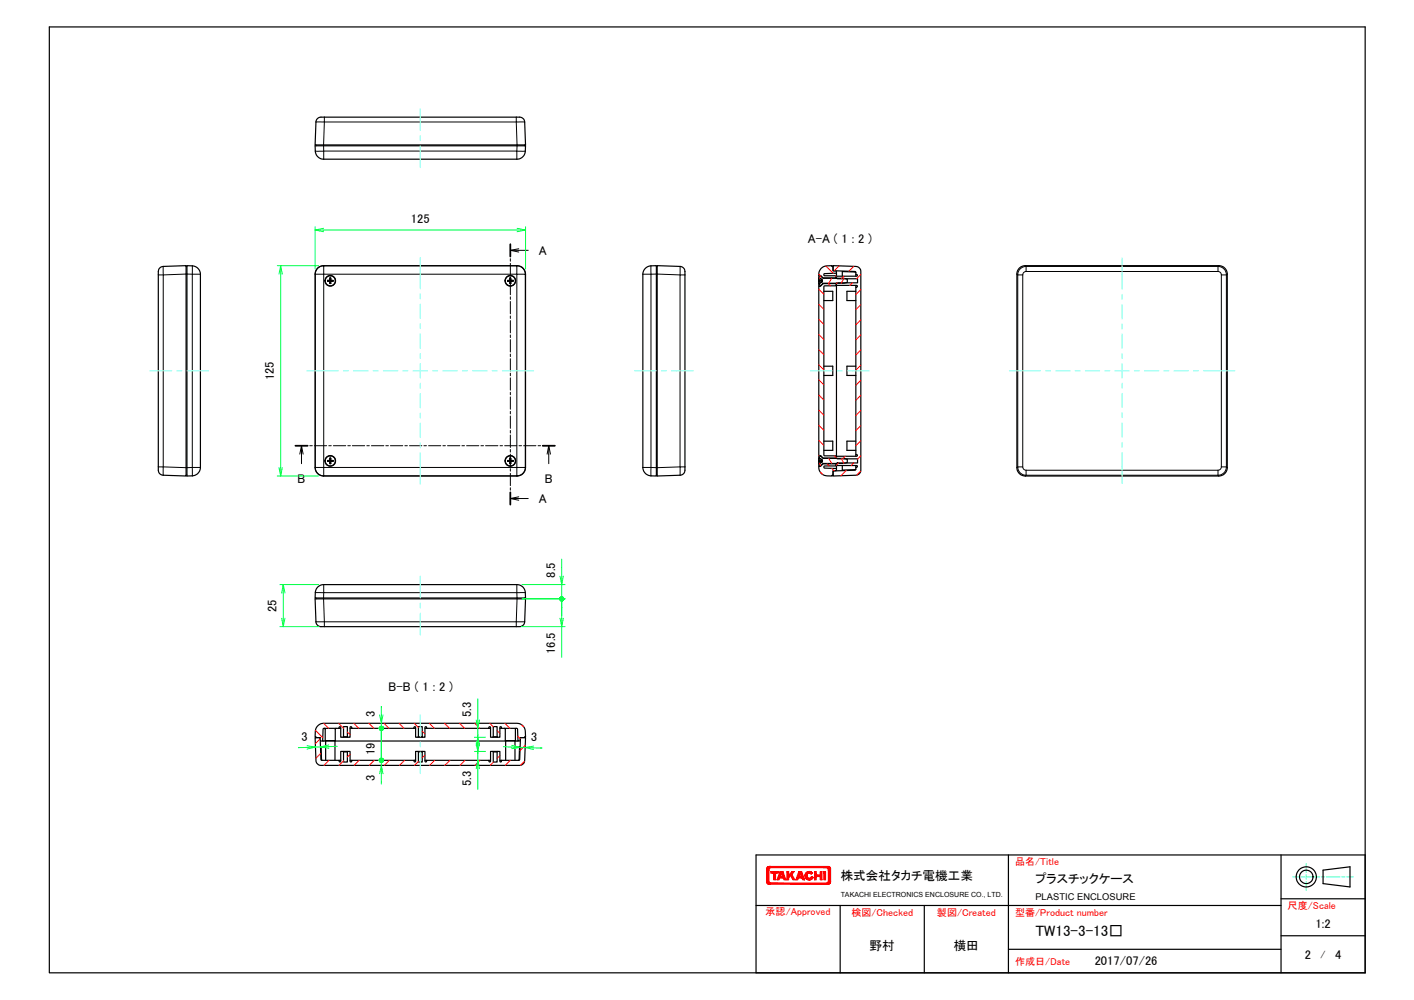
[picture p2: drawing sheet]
<svg xmlns="http://www.w3.org/2000/svg" width="420mm" height="297mm" viewBox="0 0 420 297" stroke-linecap="round" stroke-linejoin="round" font-family="sans-serif">
<g fill="none" stroke="#000" stroke-width=".3">
<path d="M96.4 34.8v1.4h-2.5M153.4 34.8v1.4h2.5M93.7 44.9h2.5M96.2 44.9v2.4M96.2 44.9h57.4v2.4M96.2 44.9l.2-8.7h57l.2 8.7h2.5M48.5 79.1v2.6h-1.5M57.1 79v2.4l-8.6 .3v57l11.1 .2M96.1 78.9l.1 .1M96.2 79h57.4v2.4h-57.4zM96.2 79a2.44 2.44 0 0 0-2.5 2.4h-.1M151.6 74.4h5.4"/>
<path d="M151.6 72.5v3.7M151.6 76.8v.8M151.6 78.2v3.7M153.6 78.9v.1a2.48 2.48 0 0 1 2.5 2.4M154.1 73.9l-2.5 .5 2.5 .5M193.4 79v2.4M202.1 79.1v2.6l-8.7-.3M362.2 78.9l-.3 .2h-57l-.2-.2M59.6 81.4h-2.5v60M97.3 83.3v.2M97.4 83.3v.2M97.9 83.2v.1"/>
<path d="M97.9 83.5v.1M98 83.7h.1M98 83.2h.1M98 82.7h.3M98 84.2h.3M98 82.6h.3M98.2 83.7h.1M98.2 83.2h.1M98.4 83.5v.1M98.4 83.2v.2M98.9 83.3v.2zM150.8 83.3v.2"/>
<path d="M150.9 83.3v.2M151.4 83.2v.2M151.4 83.5v.1M151.5 83.7h.1M151.5 83.2h.1M151.5 82.7h.2M151.5 84.2h.3M151.6 82.5v.7M151.6 83.9v3.6M151.6 88.2v.7M151.6 89.6v3.6M151.6 93.9v.7"/>
<path d="M151.6 95.2v3.7M151.6 99.5v.8M151.7 83.7h.1M151.7 83.2h.1M151.7 82.6h-.2M151.9 83.2v.1M151.9 83.5h.1M152.4 83.3v.2M152.5 83.3v.2M153.6 81.4h2.5v57.5h-2.5zM156.2 81.4h-.1M191 81.4h2.4"/>
<path d="M193.4 81.4v57.5h-2.4M203.5 81.7h-1.4v57l-8.7 .2v2.5M302.2 81.4l.2 .3M302.4 81.7h1.5M302.4 81.7v57l-.2 .2M303.9 81.7v57M304.9 80.6v-1.3a2.25 2.25 0 0 0-2.5 2.4M304.9 80.6l-.8 .4-.2 .7M304.9 80.6h57M361.9 80.6v-1.3a2.25 2.25 0 0 1 2.5 2.4M361.9 80.6l.8 .4 .2 .7M362.9 81.7v57"/>
<path d="M362.9 81.7h1.5M364.4 81.7v57l.3 .2M364.7 81.4l-.3 .3M151.6 100.9v3.7M151.6 105.2v.7M151.6 106.6v3.6M151.6 110.8v.8M151.6 112.2v3.7M151.6 116.5v.8M151.6 117.9v3.7M47 138.7h1.5v2.5M87.8 132.4h3.6"/>
<path d="M89.1 134.9l.5-2.5 .5 2.5M89.6 132.4v5.3M92 132.4h.8M93.4 132.4h3.7M93.6 138.9h2.6v-57.5h-2.5v57.5a2.48 2.48 0 0 0 2.5 2.5h-.1M97.3 136.8v.2M97.4 136.8v.2M97.7 132.4h.7M97.9 136.8h.1M97.9 137v.1M98 137.2h.1M98 136.7h.1"/>
<path d="M98 136.1h.3M98 137.7h.3M98.2 137.2h.1M98.2 136.7h.1M98.4 137v.1M98.4 136.8h.1M98.9 136.8v.2zM99.1 132.4h3.6M103.3 132.4h.8M104.7 132.4h3.7M109 132.4h.7M110.4 132.4h3.6"/>
<path d="M114.6 132.4h.8M116 132.4h3.7M120.3 132.4h.7M121.7 132.4h3.6M126 132.4h.7M127.3 132.4h3.7M131.6 132.4h.7M133 132.4h3.6M137.3 132.4h.7M138.7 132.4h3.6M142.9 132.4h.8M144.3 132.4h3.6"/>
<path d="M148.6 132.4h.7M150 132.4h3.6M150.8 136.8v.2M150.9 136.8v.2M151.4 136.8h.1M151.4 137v.1M151.5 137.2h.1M151.5 136.7h.1M151.5 136.1h.3M151.5 137.7h.3M151.6 122.2v.7M151.6 123.6v3.6"/>
<path d="M151.6 127.9v.7M151.6 129.2v3.7M151.6 133.5v.8M151.6 134.9v3.7M151.6 139.2v.8M151.7 137.2h.1M151.7 136.7h.1M151.9 136.8h.1M151.9 136.9v.2M152.4 136.8v.2M152.5 136.8v.2M154.2 132.4h.8"/>
<path d="M155.6 132.4h3.6M156.2 138.9h-.1a2.55 2.55 0 0 1-2.5 2.5h-57.4v-2.5h57.4v2.5M159.9 132.4h.7M161.3 132.4h3.6M162.6 134.9l.5-2.5 .5 2.5M163.1 132.4v5.3M203.5 138.7h-1.4v2.5M304.9 139.7h57M304.9 139.7l-.8-.4-.2-.6h-1.4a2.21 2.21 0 0 0 2.4 2.5M304.9 139.7v1.5M361.9 139.7v1.5M362.9 138.7l-.3 .7-.7 .3"/>
<path d="M362.9 138.7h1.4a2.21 2.21 0 0 1-2.4 2.5M151.6 148.1h5.4M151.6 140.6v3.7M151.6 144.9v.7M151.6 146.2v3.7M154.1 147.6l-2.5 .5 2.5 .5M304.9 141.2h57M304.9 141.2l-.2 .2M361.9 141.2l.3 .2M93.7 176h2.5l.2 8.7M96.2 173.7v2.3h59.9M153.6 173.7l-.2 11"/>
<path d="M93.9 184.7h2.5M96.4 184.7h57M96.4 184.7v1.4M153.4 184.7h2.5M153.4 184.7v1.4"/>
</g>
<g fill="none" stroke="#000" stroke-width=".36">
<path d="M14.7 8h390.9v281h-390.9zM94.3 35.2l1.1-.4h58.9a1.53 1.53 0 0 1 1.6 1.4l.3 6.9h-62.6l.3-7.1zM93.6 43.3h62.6l-.1 1.6a2.49 2.49 0 0 1-2.5 2.4h-57.4a2.49 2.49 0 0 1-2.5-2.4zM93.9 43.1v.2M155.9 43.1v.2M47.5 79.6l1-.5 6.8-.2v62.5l-6.8-.2a1.94 1.94 0 0 1-1.5-2.5v-58.1zM55.3 79.2h.3M55.6 78.9l1.5 .1a2.53 2.53 0 0 1 2.5 2.4v57.5a2.53 2.53 0 0 1-2.5 2.5h-1.5zM94.2 79.8l.6-.5 1.3-.4h57.5a2.51 2.51 0 0 1 2.6 2.5v57.5a2.51 2.51 0 0 1-2.6 2.5h-57.5a2.51 2.51 0 0 1-2.5-2.5v-57.5l.1-.7zM191.7 79.7l1.3-.7 2-.1v62.5h-1.6a2.53 2.53 0 0 1-2.4-2.5v-57.5l.3-1zM195 79.2h.3M195.3 78.9l6.8 .2a1.98 1.98 0 0 1 1.4 2.6v57.9a1.48 1.48 0 0 1-1.4 1.6l-6.8 .2z"/>
<path d="M244 79.7l1.3-.7 2-.1v.3h.2v1.3l1 .1v.6l-3.5 .1-.2 .5 3.7 .1v.6h-4l-.7-.7h-.5l.1-1.1zM247.5 78.9l6.8 .2a1.52 1.52 0 0 1 1.5 1.5v59.1a1.48 1.48 0 0 1-1.5 1.5l-6.8 .2v-1.5l6.6-.2 .2-.3v-.6l.5-.2-.2-.3h-6.1l.3-.8h6v-1.2h-6l-.3-.2v-.6h6.1l.2-.2-.2-.3h-.3v-49.7h.3l.2-.3-.2-.2h-6.1v-.6l.3-.2h6v-1.2h-6l-.3-.8h6.1l.2-.3-.5-.2v-.6l-.2-.3-6.6-.2zM302.8 79.8l.8-.7 1.1-.2h57.5a2.51 2.51 0 0 1 2.5 2.5v57.5a2.51 2.51 0 0 1-2.5 2.5h-57.5a2.48 2.48 0 0 1-2.5-2.5v-57.5v-.7zM97.7 83.5h.3l.1 .3M98.1 83l-.1 .3h-.3M98.2 83v.2l.3 .2M98.5 83.5l-.3 .1v.2M98.9 83.3h.1M98.9 83.3l-.4 .1 .4 .1M98.9 83.5h.1M99 83.3l-.6-.1-.1-.6-.2 .4-.1-.4-.1 .6-.6 .1h.4l-.4 .2 .7 .1v.6l.1-.4 .2 .4v-.6l.7-.1M151.2 83.5l.4 .1v.2"/>
<path d="M151.5 82.6l.2 .4v-.4l.2 .6 .6 .1h-.5l.5 .2-.7 .1v.6l-.1-.4-.2 .4v-.6l-.7-.1h.4l-.4-.2 .7-.1zM151.6 83v.2l-.4 .2M151.7 83l.1 .3h.2M152.1 83.5h-.3l-.1 .3M243.3 85h.5l.7-.8h4v.7h-3.4l-.3 .3v49.9l.3 .3h3.4v.7h-4l-.7-.8h-.5zM243.3 81.8v3.2M243.4 82.6v.7M243.4 83.3v.2M243.4 83.5v.7M243.4 82.6l.8 .4v.4M243.4 83.5h.1M243.4 83.3h.1"/>
<path d="M243.4 82.6l.4-.7 .8 .8h6.1l1.1 .2v1l-1.1 .2h-6l-.9 .8-.4-.7M243.4 82.6l.8 .4 .2 .4-.2 .4-.8 .4M243.4 83.3l.8 .1-.8 .1M243.8 81.8v.1M243.8 84.9v.1M244.2 83.5v.3l-.8 .4M244.8 86.5h2.6v2.8h-2.6M248.5 82.5v.2M248.5 84.1v.1M248.5 82.6v.1M248.5 81.2v.8M248.5 84.8v50.7"/>
<path d="M254.3 84.8v.5M254.3 81.5v.5M254.3 86.5h-2.6v2.8h2.6M254.3 81l-.2-.2-3.8-.1v1.3M244.8 108.8h2.6v2.7h-2.6M254.3 108.8h-2.6v2.7h2.6M97.7 137h.3l.1 .3M98.1 136.5l-.1 .3h-.3M98.2 136.5v.2l.3 .1M98.5 137l-.3 .1v.2M98.9 136.8h.1M98.9 136.8h-.4l.4 .2"/>
<path d="M98.9 137h.1M99 136.8h-.6l-.1-.7-.2 .4-.1-.4v.6l-.7 .1h.4l-.4 .2 .6 .1 .1 .6 .1-.4 .2 .4v-.6l.7-.1M151.2 137l.4 .1v.2M151.5 136.1l.2 .4 .1-.4a.53 .53 0 0 0 0 .6 .53 .53 0 0 0 .7 .1l-.4 .1 .4 .1-.7 .1v.6l-.2-.4-.1 .4v-.6l-.7-.1h.4l-.4-.2 .7-.1zM151.6 136.5l-.1 .3h-.3M151.7 136.5l.1 .3h.3M152.1 136.9l-.3 .1-.1 .3M243.3 138.5h.5l.7-.7h4v.6l-3.6 .1 .1 .5 3.5 .2-.1 .6h-.9v1.3h-.2v.3h-1.6a2.51 2.51 0 0 1-2.4-2.9zM243.3 135.3v3.2M243.4 136.8v.2M243.4 137v.7M243.4 136.8v-.7l.8 .4v.3"/>
<path d="M243.4 137h.1M243.4 136.8h.1M243.4 136.8h.8l-.8 .2M243.8 135.4l.9 .8h6l1.1 .2v1l-1.1 .3h-6.1l-.8 .7-.4-.7 .8-.4 .2-.4-.2-.4-.8-.4zM243.8 135.3v.1M243.8 138.4v.1M244.2 137v.3l-.8 .4M244.8 131h2.6v2.8h-2.6M248.5 136.1v.1M248.5 137.7v.1M248.5 138.3v.9M250.3 138.3v1.3l3.8-.1 .2-.2"/>
<path d="M254.3 138.3v.5M254.3 135v.5M254.3 131h-2.6v2.8h2.6M55.3 141.1h.3M195 141.1h.3M93.6 177.9h62.6l-.3 6.8a1.92 1.92 0 0 1-2.5 1.4h-57.8a1.55 1.55 0 0 1-1.7-1.4zM93.9 177.6v.3M94.5 174.3l.9-.5 .8-.1h57.4a2.46 2.46 0 0 1 2.5 2.3l.1 1.6h-62.6l.1-1.9zM155.9 177.6v.3M93.6 219.1h1.5l.3 6.7h5.4v.4l.3 .1 .2-.2v-2.9h.6l.2 .2v3h1.1l.2-3.2h.6v2.9l.2 .2 .3-.1v-.4h18.5l.1 .4 .2 .1 .2-.2v-2.9l.8 .2v3h1.2l.1-3.2h.7v2.9l.2 .2 .2-.1 .1-.4h18.5v.4l.3 .1 .2-.2v-2.9l.8 .2v3h1.1l.2-3.2h.6v2.9l.2 .2 .3-.1v-.4h5.2l.2-.2 .3-6.5h1.5l-.3 6.8a1.56 1.56 0 0 1-1.5 1.5h-59a1.56 1.56 0 0 1-1.5-1.5zM94.5 215.6l.9-.7 .8-.1h57.4a2.53 2.53 0 0 1 2.5 2.5l.1 1.5h-.3v.3h-1.3l-.1 .9-.6 .1-.3-3.7-4.6-.1-.2-.4-.3 .2v2.9l-.8-.2v-3h-1.1l-.2 3.2h-.6v-2.9l-.2-.2-.3 .1v.3h-18.5l-.1-.4h-.2l-.2 .2v2.9l-.8-.2v-3h-1.2l-.1 3.2h-.7v-2.9l-.2-.2h-.2l-.1 .4h-18.5v-.3l-.3-.1-.2 .2v2.9h-.6l-.2-3.2h-1.1v3l-.8 .2v-2.9l-.3-.2-.2 .4-4.7 .1-.2 3.7h-.4l-.3-.1v-.9h-1.3v-.3h-.3l.1-1.9zM99.9 216.3l-.3 .3v3.4h-3v-3.5l-.2-.2"/>
<path d="M100.8 216.3h.5M101.9 219h1.5M102.1 218.8h1.1M104 216.3h.5M123 216.3h.5M124.2 219h1.4M124.3 218.8h1.2M126.3 216.3h.5M145.3 216.3h.5M146.4 219h1.5M146.6 218.8h1.1M148.5 216.3h.5"/>
<path d="M153.4 216.3l-.2 .2v3.5h-3.1v-3.4l-.2-.3M95.9 220.1h.9M96.8 220.1h2.7M96.8 221.8h-1.4l.1 3.9 .2 .1M96.8 220.1v5.7M99.5 220.1v5.7M99.5 220.1h50.8M100.8 225.8h.5M101.9 223.2h1.5M102.1 223.4h1.1M104 225.8h.5M123 225.8h.5"/>
<path d="M124.2 223.2h1.4M124.3 223.4h1.2M126.3 225.8h.5M145.3 225.8h.5M146.4 223.2h1.5M146.6 223.4h1.1M148.5 225.8h.5M150.3 220.1h2.7M150.3 220.1v5.7M153 221.8h1.4l-.1 3.9-.2 .1M153 220.1v5.7M153 220.1h.9"/>
<path d="M299.6 254v35M380.7 254v35M393.1 258.5l8-1v6l-8-1zM405.6 254h-180.9v35h180.9M224.7 269h156M249.6 269v20M274.6 269v20M380.7 278h24.9M380.7 267h24.9M299.6 282h81.1"/>
<circle cx="98.1" cy="83.4" r="1.58"/>
<circle cx="98.1" cy="83.4" r="1.5"/>
<circle cx="151.6" cy="83.4" r="1.49"/>
<circle cx="151.7" cy="83.4" r="1.57"/>
<circle cx="98.1" cy="136.9" r="1.58"/>
<circle cx="98.1" cy="136.9" r="1.5"/>
<circle cx="151.6" cy="136.9" r="1.49"/>
<circle cx="151.7" cy="136.9" r="1.57"/>
<circle cx="388.2" cy="260.5" r="2"/>
<circle cx="388.2" cy="260.5" r="3"/>
</g>
<g fill="#000">
<circle cx="243.4" cy="84.2" r=".18"/>
<circle cx="243.4" cy="82.6" r=".18"/>
<circle cx="243.4" cy="137.7" r=".18"/>
<circle cx="243.4" cy="136.1" r=".18"/>
</g>
<g fill="#f00" stroke="#f00" stroke-width=".3">
<path d="M246.1 258.3l.7 3.7-.7-.3z"/>
<path d="M246.1 261.7l.7 .3-.7-.1z"/>
<path d="M246.1 261.9l.7 .1z"/>
<path d="M246.1 262l.6 .3-.8-.2z"/>
<path d="M246.1 262l.7 .1-.1 .2z"/>
<path d="M246.1 262h.7v.1z"/>
<path d="M245.8 262.2l.7 .4z"/>
<path d="M245.9 262.1l.7 .4-.1 .1z"/>
<path d="M245.9 262.1l.8 .2-.1 .2z"/>
<path d="M245.7 262.3l.4 .4z"/>
<path d="M245.8 262.2l.5 .5z"/>
<path d="M245.8 262.2l.7 .4-.2 .1z"/>
<path d="M245.5 262.3l.6 .4z"/>
<path d="M229.1 262.3h16.4l.6 .4z"/>
<path d="M228.5 262.7l.6-.4 17 .4z"/>
<path d="M228.5 262.7l.6-.4z"/>
<path d="M228.8 262.2l.1 .1-.4 .4z"/>
<path d="M228.1 262.6l.7-.4z"/>
<path d="M228.1 262.6l.7-.4-.5 .5z"/>
<path d="M228.3 262.7l.5-.5z"/>
<path d="M227.9 262.3l.8-.2z"/>
<path d="M227.9 262.3l.8-.2-.7 .4z"/>
<path d="M228 262.5l.7-.4-.6 .5z"/>
<path d="M227.8 262h.8z"/>
<path d="M227.8 262h.8l-.8 .1z"/>
<path d="M227.8 262.1l.8-.1-.7 .3z"/>
<path d="M227.8 262l.7-.3v.2z"/>
<path d="M228.5 258.3v3.4l-.7 .3z"/>
<path d="M227.8 258.1l.7 .2-.7 3.7z"/>
<path d="M227.8 258.1h.7v.2z"/>
<path d="M227.8 258.1l.8-.1z"/>
<path d="M227.9 257.7l.8 .2z"/>
<path d="M227.9 257.7l.7 .3-.8-.1z"/>
<path d="M227.8 257.9l.8 .1-.8 .1z"/>
<path d="M228.1 257.5l.7 .3z"/>
<path d="M228 257.6l.1-.1 .6 .4z"/>
<path d="M228 257.6l.7 .3-.8-.2z"/>
<path d="M228.5 257.4l.4 .3z"/>
<path d="M228.3 257.4l.5 .4z"/>
<path d="M228.1 257.5l.2-.1 .5 .4z"/>
<path d="M228.5 257.4l.6 .3z"/>
<path d="M228.5 257.4l17 .3h-16.4z"/>
<path d="M228.5 257.4h17.6l-.6 .3z"/>
<path d="M245.5 257.7l.6-.3z"/>
<path d="M245.7 257.7l.4-.3z"/>
<path d="M245.8 257.8l.7-.3-.6 .4z"/>
<path d="M245.8 257.8l.5-.4 .2 .1z"/>
<path d="M246.1 257.4h.2l-.5 .4z"/>
<path d="M245.9 257.9l.8-.2z"/>
<path d="M245.9 257.9l.7-.3 .1 .1z"/>
<path d="M245.9 257.9l.6-.4 .1 .1z"/>
<path d="M246.1 258l.7 .1z"/>
<path d="M246.1 258l.7-.1v.2z"/>
<path d="M246.1 258l.6-.3 .1 .2z"/>
<path d="M246.1 258.1h.7l-.7 .2z"/>
<path d="M246.1 258.3l.7-.2v3.9z"/>
<path d="M230.5 259.4l.8-.5v.5z"/>
<path d="M229 258.9h2.3l-.8 .5z"/>
<path d="M229 258.9l1.5 .5h-.6z"/>
<path d="M229 258.9l.9 .5h-.9z"/>
<path d="M229.9 259.4l.6 1.9h-.6z"/>
<path d="M229.9 259.4h.6v1.9z"/>
<path d="M231.9 260.3h.6l.2 .5z"/>
<path d="M232.5 260.3l1 1-.8-.5z"/>
<path d="M232.6 258.9l.9 2.4-1-1z"/>
<path d="M231.8 258.9l.4 .5-.3 .9z"/>
<path d="M231.8 258.9l.1 1.4-1 1z"/>
<path d="M231.9 260.3l-.2 .5-.8 .5z"/>
<path d="M230.9 261.3l.8-.5-.2 .5z"/>
<path d="M231.8 258.9h.8l-.4 .5z"/>
<path d="M232.6 258.9l-.1 1.4-.3-.9z"/>
<path d="M231.9 260.3l.8 .5h-1z"/>
<path d="M232.7 260.8l.8 .5h-.6z"/>
<path d="M235.3 259.7l.3 1.6-.7-1.2z"/>
<path d="M234.4 259.9l.9-.2-.4 .4z"/>
<path d="M234.4 259.9l.5 .2-.5 .6z"/>
<path d="M234.4 259.9v.8l-.6 .6z"/>
<path d="M234.4 260.7v.6h-.6z"/>
<path d="M235.3 259.7l.9 1.6h-.6z"/>
<path d="M235.3 258.9h.8l-.8 .8z"/>
<path d="M235.3 258.9v.8l-.9 .2z"/>
<path d="M233.8 258.9h.6v1z"/>
<path d="M233.8 258.9l.6 1-.6 1.4z"/>
<path d="M237.5 260.3h.6l.2 .5z"/>
<path d="M238.1 260.3l1 1-.8-.5z"/>
<path d="M238.2 258.9l.9 2.4-1-1z"/>
<path d="M237.4 258.9l.4 .5-.3 .9z"/>
<path d="M237.4 258.9l.1 1.4-1 1z"/>
<path d="M237.5 260.3l-.2 .5-.8 .5z"/>
<path d="M236.5 261.3l.8-.5-.2 .5z"/>
<path d="M237.4 258.9h.8l-.4 .5z"/>
<path d="M238.2 258.9l-.1 1.4-.3-.9z"/>
<path d="M237.5 260.3l.8 .5h-1z"/>
<path d="M238.3 260.8l.8 .5h-.6z"/>
<path d="M241 259.6l.5-.3z"/>
<path d="M241.4 259.2l-.4 .4z"/>
<path d="M241 259.5l.4-.3z"/>
<path d="M241.3 259.1l-.3 .4z"/>
<path d="M241.3 259.1l-.4 .4z"/>
<path d="M240.9 259.5l.4-.4z"/>
<path d="M241.2 259.1l-.3 .4z"/>
<path d="M241.1 259l-.3 .4z"/>
<path d="M240.9 258.9l-.1 .5z"/>
<path d="M240.8 258.9l-.1 .5z"/>
<path d="M240.8 258.9l-.2 .5z"/>
<path d="M240.7 258.9l-.1 .5z"/>
<path d="M240.5 258.8v.5z"/>
<path d="M240.4 258.8l.1 .5z"/>
<path d="M240.3 258.9l.1 .4z"/>
<path d="M240.1 258.9l.2 .4z"/>
<path d="M240.1 258.9l.2 .5z"/>
<path d="M240 258.9l.3 .5z"/>
<path d="M240 258.9l.2 .5z"/>
<path d="M239.9 259l.3 .4z"/>
<path d="M239.8 259l.3 .4z"/>
<path d="M239.8 259l.3 .5z"/>
<path d="M239.7 259.1l.4 .4z"/>
<path d="M239.7 259.1l.3 .4z"/>
<path d="M239.6 259.2l.4 .3z"/>
<path d="M239.6 259.2l.4 .4z"/>
<path d="M239.6 259.2l.4 .4-.5-.3z"/>
<path d="M239.5 259.3l.5 .3z"/>
<path d="M239.5 259.3l.4 .4z"/>
<path d="M239.4 259.4l.5 .3z"/>
<path d="M239.3 259.5l.5 .3z"/>
<path d="M239.3 259.6l.5 .2z"/>
<path d="M239.3 259.6l.5 .3z"/>
<path d="M239.2 259.8l.6 .1z"/>
<path d="M239.2 259.9h.6z"/>
<path d="M239.2 259.9l.6 .1h-.6z"/>
<path d="M239.2 260l.6 .1z"/>
<path d="M239.2 260.2l.6-.1z"/>
<path d="M239.2 260.2h.6z"/>
<path d="M239.2 260.3l.6-.1z"/>
<path d="M239.2 260.3h.6z"/>
<path d="M239.2 260.4l.6-.1z"/>
<path d="M239.3 260.5l.5-.1z"/>
<path d="M239.3 260.7l.5-.2z"/>
<path d="M239.4 260.8l.4-.3z"/>
<path d="M239.4 260.8l.5-.3-.4 .4z"/>
<path d="M239.5 260.9l.4-.4z"/>
<path d="M239.5 260.9l.5-.3z"/>
<path d="M239.5 261l.5-.4z"/>
<path d="M239.5 261l.5-.3z"/>
<path d="M240 260.7l-.4 .4z"/>
<path d="M239.6 261.1l.4-.4-.3 .5z"/>
<path d="M240 260.7l-.3 .5z"/>
<path d="M240.1 260.8l-.4 .4z"/>
<path d="M240.1 260.8l-.3 .4z"/>
<path d="M240.1 260.8l-.1 .5z"/>
<path d="M240.2 260.9l-.2 .4z"/>
<path d="M240.2 260.9l-.1 .4z"/>
<path d="M240.3 260.9l-.1 .5z"/>
<path d="M240.4 260.9l-.2 .5z"/>
<path d="M240.4 260.9v.5z"/>
<path d="M240.4 260.9l.1 .5z"/>
<path d="M240.5 260.9l.1 .5z"/>
<path d="M240.6 260.9v.5z"/>
<path d="M240.6 260.9l.2 .4z"/>
<path d="M240.7 260.9l.2 .4z"/>
<path d="M240.7 260.9l.3 .4z"/>
<path d="M240.8 260.8l.2 .5z"/>
<path d="M240.9 260.8l.2 .4z"/>
<path d="M240.9 260.8l.3 .4z"/>
<path d="M240.9 260.7l.3 .5z"/>
<path d="M240.9 260.7l.4 .3z"/>
<path d="M241 260.7l.4 .2z"/>
<path d="M241 260.6l.4 .3z"/>
<path d="M241 260.6l.5 .2z"/>
<path d="M241.1 260.5l.4 .3z"/>
<path d="M241.1 260.5l.5 .3z"/>
<path d="M241.1 260.5l.5 .1z"/>
<path d="M241.1 260.4l.5 .2z"/>
<path d="M242 258.9h.6v1z"/>
<path d="M242 258.9l.6 1-.6 1.4z"/>
<path d="M242.6 259.9v.5l-.6 .9z"/>
<path d="M242.6 260.4v.9h-.6z"/>
<path d="M242.6 259.9l1.1 .5h-1.1z"/>
<path d="M242.6 259.9h1.1v.5z"/>
<path d="M243.7 259.9l.5 1.4-.5-.9z"/>
<path d="M244.2 258.9v2.4l-.5-1.4z"/>
<path d="M243.7 260.4l.5 .9h-.5z"/>
<path d="M243.7 258.9h.5l-.5 1z"/>
<path d="M244.8 258.9h.5v2.4z"/>
<path d="M244.8 258.9l.5 2.4h-.5z"/>
</g>
<path d="M388.1 256.5v2.6M388.1 259.8v1.3M384.1 260.5h2.1M386.6 260.5h1.1M388.1 260.5h4M388.1 261.8v2.7M392.7 260.5h.9M394.2 260.5h4M398.7 260.5h.9M400.1 260.5h2.1" fill="none" stroke="#0ff" stroke-width=".3"/>
<path d="M151.6 72.5v3.7M87.8 132.4h3.6M161.3 132.4h3.6M151.6 146.2v3.7" fill="none" stroke="#000" stroke-width=".51"/>
<g fill="none" stroke="#f00" stroke-width=".3">
<path d="M245.4 79l2.2 2.2M249.4 79l-1.5 1.4M253.7 79.1l-1.5 1.5M243.3 99.4l1.5 1.5M243.3 94.9l1.5 1.5M243.3 90.4l1.5 1.5M243.3 85.9l1.5 1.5M243.3 81.4l.4 .4M243.9 81.9l-.4 .8M246.1 84.2l.7 .7M247.1 82.7l-.8 1.4M248.3 81.9l.2 .2"/>
<path d="M248.8 84l-.3 .3M250.8 82l-.8 .8M250.8 82.7l-.9 1.4M253.3 84l-.8 .8M255.8 99.5l-1.5 1.5M255.8 95l-1.5 1.5M255.8 90.5l-1.5 1.5M255.8 86l-1.5 1.5M255.8 81.5l-1.3 1.3M243.3 117.3l1.5 1.5M243.3 112.8l1.5 1.5M243.3 108.4l1.5 1.5"/>
<path d="M243.3 103.9l1.5 1.4M255.8 117.4l-1.5 1.5M255.8 112.9l-1.5 1.5M255.8 108.5l-1.5 1.5M255.8 103.9l-1.5 1.6M243.3 135.3h.1M243.3 130.8l1.5 1.5M243.3 126.3l1.5 1.5M243.3 121.8l1.5 1.5M243.5 137.7l.4 .7M245.8 137.8l.6 .6M246.3 136.2l.8 1.5"/>
<path d="M247.1 139.1l.8 .7M247.9 135.4l.6 .5M249.2 137.5l-.7 .7M249.9 136.2l.9 1.4M251.2 135.5l-.8 .8M251.4 139.8l-1.5 1.5M253.7 137.5l-.8 .8M255.7 140l-1.1 1.1M255.8 130.9l-1.5 1.5M255.8 126.4l-1.5 1.5M255.8 121.9l-1.5 1.5M255.8 135.4l-1 1"/>
<path d="M243.8 140.3l.6 .6M93.8 217l2.1 2.1M95.2 219.5l-1.5 1.4M96.1 214.8l1.6 1.5M100.6 214.8l1.5 1.5M103.2 217.4l.8 .8M105.1 214.8l1.5 1.5M109.6 214.8l1.5 1.5M114.1 214.8l1.5 1.5M118.6 214.8l1.5 1.5M123.1 214.8l1.2 1.3M125.5 217.2l.8 .8"/>
<path d="M127.6 214.8l1.5 1.5M132.1 214.8l1.5 1.5M136.5 214.8l1.5 1.5M141 214.8l1.5 1.5M145.5 214.8l1.1 1.1M147.7 217l.8 .8M150 214.8l1.5 1.5M153.9 218.7l.7 .7M155 215.3l.6 .6M95.3 223.8l-1.4 1.4M97.8 225.8l-1.5 1.6M102.1 226l-1.4 1.4"/>
<path d="M104 224.1l-.8 .8M106.7 225.8l-1.5 1.6M111.2 225.8l-1.5 1.6M115.7 225.8l-1.5 1.6M120.2 225.8l-1.5 1.6M124.3 226.2l-1.1 1.2M126.3 224.3l-.8 .8M129.2 225.8l-1.5 1.6M133.7 225.8l-1.5 1.6M138.2 225.8l-1.5 1.6M142.6 225.8l-1.5 1.6M146.6 226.4l-1 1"/>
<path d="M148.5 224.5l-.8 .8M151.6 225.8l-1.5 1.6M155.8 226.1l-1.1 1.2M156.1 221.4l-1.6 1.6"/>
</g>
<g fill="none" stroke="#80ffff" stroke-width=".3">
<path d="M124.9 32.3v6.5M124.9 40.3v1.5M124.9 43.3v6.5M124.9 76.5v9.3M333.4 76.6v9.3M124.9 87.3v1.5M124.9 90.3v4.3M124.9 96.1v1.5M124.9 99.2v4.3M333.4 87.4v1.5M333.4 90.4v4.3M333.4 96.2v1.5"/>
<path d="M333.4 99.2v4.3M44.5 110.2h6.5M52.5 110.2h1.5M55.6 110.2h6.4M91.2 110.2h9.4M102 110.2h1.5M105 110.2h4.4M110.9 110.2h1.5M113.9 110.2h4.3M119.7 110.2h1.5M122.7 110.2h4.4M124.9 105v1.5"/>
<path d="M124.9 108v4.3M124.9 113.8v1.5M124.9 116.8v4.4M128.6 110.2h1.5M131.6 110.2h4.3M137.4 110.2h1.5M140.4 110.2h4.3M146.3 110.2h1.4M149.2 110.2h9.4M188.5 110.2h6.5M196.5 110.2h1.5M199.5 110.2h6.5"/>
<path d="M240.8 110.2h6.5M248.8 110.2h1.5M251.8 110.2h6.5M299.9 110.2h9.3M310.7 110.2h1.5M313.7 110.2h4.3M319.5 110.2h1.5M322.5 110.2h4.3M328.3 110.2h1.5M331.3 110.2h4.3M333.4 105v1.5M333.4 108v4.3"/>
<path d="M333.4 113.8v1.5M333.4 116.8v4.3M337 110.2h1.5M340.1 110.2h4.2M345.9 110.2h1.4M348.8 110.2h4.3M354.6 110.2h1.5M357.6 110.2h9.3M124.9 122.7v1.5M124.9 125.7v4.3M124.9 131.5v1.5M124.9 134.5v9.3"/>
<path d="M333.4 122.6v1.5M333.4 125.6v4.3M333.4 131.4v1.5M333.4 134.4v9.3M124.9 171.1v6.5M124.9 179.1v1.5M124.9 182.1v6.5M124.9 212.3v6.5M124.9 220.3v1.5M124.9 223.4v6.4"/>
</g>
<g fill="none" stroke="#00ff3f" stroke-width=".3">
<path d="M82.4 78.9h12.2M83.4 78.9v62.5M93.6 67.3v12.6M93.6 68.3h62.6M96.1 67.8l-2.5 .5 2.5 .5M153.6 67.8l2.6 .5-2.6 .5M156.2 67.3v12.6M82.9 81.4l.5-2.5 .5 2.5M82.9 138.9l.5 2.5 .5-2.5M82.4 141.4h12.2M83.2 173.7h11.5M83.7 176.1l.5-2.4 .5 2.4"/>
<path d="M84.2 173.7v12.4M155.1 173.7h12.8M155.1 177.9h12.8M166.4 171.1l.5 2.6 .5-2.6M166.9 178.5v16.8M166.9 166.1v11.8M83.2 186.1h11.7M83.7 183.6l.5 2.5 .5-2.5M154.9 186.1h13M166.4 183.6l.5 2.5 .5-2.5M112.8 212.3l.5 2.5 .5-2.5M113.3 209.8v6.5"/>
<path d="M113.3 217v8.2M141 219h3.3M141.5 213.9l.5 2.4 .5-2.4M142 207.6v26.9M91.2 221.5l2.5 .4-2.5 .6M97.7 221.3l-2.5 .6 2.6 .4M100.2 221.7l-11.5 .4M112.8 229.8l.5-2.4 .5 2.4M113.3 225.8v7.1M141 223.2h3.3M141.5 220.7l.5 2.5 .5-2.5M141.5 221.5l.5-2.5 .5 2.5"/>
<path d="M141.5 228.3l.5-2.5 .5 2.5M149.6 221.8l11.4 .4h-.5M152.1 221.4l2.4 .6-2.5 .4M158.6 221.6l-2.5 .4 2.4 .6"/>
</g>
<g fill="#00ff3f" stroke="#00ff3f" stroke-width=".3">
<path d="M167.4 177.5l.1 .4z"/>
<path d="M167.3 177.4l.2 .5z"/>
<path d="M167.1 177.3l.4 .6z"/>
<path d="M167 177.2l.5 .7z"/>
<path d="M166.8 177.3l.2-.1 .5 .7z"/>
<path d="M166.6 177.4l.9 .5z"/>
<path d="M166.5 177.5l1 .4z"/>
<path d="M166.5 177.5l1 .4-1.2-.3z"/>
<path d="M166.3 177.6l1.2 .3-1.2-.1z"/>
<path d="M166.3 177.8l1.2 .1-1.2 .1z"/>
<path d="M166.3 178l1.2-.1-1.2 .2z"/>
<path d="M166.3 178.1l1.2-.2-1 .4z"/>
<path d="M166.5 178.3l1-.4z"/>
<path d="M166.6 178.4l.9-.5z"/>
<path d="M166.8 178.5l.7-.6z"/>
<path d="M167.5 177.9l-.5 .6z"/>
<path d="M167.5 177.9l-.4 .6z"/>
<path d="M167.5 177.9l-.2 .5z"/>
<path d="M167.5 177.9l-.1 .3z"/>
<path d="M167.5 177.9v.2z"/>
<path d="M113.8 225.5l.1 .3z"/>
<path d="M113.7 225.4l.2 .4z"/>
<path d="M113.5 225.3l.4 .5z"/>
<path d="M113.4 225.2l.5 .6z"/>
<path d="M113.2 225.2h.2l.5 .6z"/>
<path d="M113 225.3l.2-.1 .7 .6z"/>
<path d="M112.9 225.4l1 .4z"/>
<path d="M112.9 225.4l1 .4-1.1-.2z"/>
<path d="M112.8 225.6l1.1 .2-1.2-.1z"/>
<path d="M112.7 225.7l1.2 .1-1.2 .2z"/>
<path d="M112.7 226l1.2-.2-1.1 .3z"/>
<path d="M112.8 226.1l1.1-.3-1 .5z"/>
<path d="M112.9 226.3l1-.5z"/>
<path d="M113 226.4l.9-.6-.7 .7z"/>
<path d="M113.2 226.5l.7-.7z"/>
<path d="M113.9 225.8l-.5 .7z"/>
<path d="M113.9 225.8l-.4 .6z"/>
<path d="M113.9 225.8l-.2 .5z"/>
<path d="M113.9 225.8l-.1 .4z"/>
<path d="M113.9 225.8v.2z"/>
<path d="M113.8 216l.1 .3z"/>
<path d="M113.7 215.9l.2 .4z"/>
<path d="M113.5 215.8l.4 .5z"/>
<path d="M113.4 215.7l.5 .6z"/>
<path d="M113.2 215.7h.2l.5 .6z"/>
<path d="M113 215.8l.2-.1 .7 .6z"/>
<path d="M112.9 215.9l1 .4z"/>
<path d="M112.9 215.9l1 .4-1.1-.2z"/>
<path d="M112.8 216.1l1.1 .2-1.2-.1z"/>
<path d="M112.7 216.2l1.2 .1-1.2 .2z"/>
<path d="M112.7 216.5l1.2-.2-1.1 .3z"/>
<path d="M112.8 216.6l1.1-.3-1 .5z"/>
<path d="M112.9 216.8l1-.5z"/>
<path d="M113 216.9l.9-.6-.7 .7z"/>
<path d="M113.2 217l.7-.7z"/>
<path d="M113.9 216.3l-.5 .7z"/>
<path d="M113.9 216.3l-.4 .6z"/>
<path d="M113.9 216.3l-.2 .5z"/>
<path d="M113.9 216.3l-.1 .4z"/>
<path d="M113.9 216.3v.2z"/>
</g>
<text font-size="4.5" x="307.6" y="278.1">TW13-3-13□</text>
<g font-size="3.7">
<text x="122.1" y="66.3">125</text>
<text x="160.2" y="75.7">A</text>
<text x="240" y="72.1">A-A ( 1 : 2 )</text>
<text x="81.4" y="113" transform="rotate(-90 81.4 113)">125</text>
<text x="88.4" y="143.4">B</text>
<text x="161.9" y="143.4">B</text>
<text x="160.2" y="149.4">A</text>
<text x="164.9" y="171.6" transform="rotate(-90 164.9 171.6)">8.5</text>
<text x="82.2" y="181.8" transform="rotate(-90 82.2 181.8)">25</text>
<text x="164.9" y="194.3" transform="rotate(-90 164.9 194.3)">16.5</text>
<text x="115.5" y="205.4">B-B ( 1 : 2 )</text>
<text x="111.3" y="212.9" transform="rotate(-90 111.3 212.9)">3</text>
<text x="140" y="213.1" transform="rotate(-90 140 213.1)">5.3</text>
<text x="89.6" y="220" transform="rotate(-2 89.6 220)">3</text>
<text x="157.7" y="220.1" transform="rotate(2 157.7 220.1)">3</text>
<text x="111.3" y="224.3" transform="rotate(-90 111.3 224.3)">19</text>
<text x="111.3" y="231.9" transform="rotate(-90 111.3 231.9)">3</text>
<text x="140" y="233.5" transform="rotate(-90 140 233.5)">5.3</text>
<text x="249.8" y="261.3">株式会社タカチ電機工業</text>
<text x="307.6" y="262.4">プラスチックケース</text>
<text x="390.9" y="275.8">1:2</text>
<text x="258.4" y="282.3">野村</text>
<text x="283.4" y="282.3">横田</text>
<text x="325.3" y="286.7">2017/07/26</text>
<text x="387.7" y="284.8">2</text>
<text x="396.7" y="284.8">4</text>
</g>
<g font-size="3" fill="#f00">
<text x="301.7" y="257">品名/Title</text>
<text x="227.5" y="271.9">承認/Approved</text>
<text x="253" y="272.1">検図/Checked</text>
<text x="278.4" y="272">製図/Created</text>
<text x="301.7" y="272">型番/Product number</text>
<text x="382.6" y="270">尺度/Scale</text>
<text x="301.7" y="286.6">作成日/Date</text>
</g>
<text font-size="3" x="392.4" y="284.5">/</text>
<text font-size="2.8" x="307.6" y="267.4">PLASTIC ENCLOSURE</text>
<text font-size="2.1" x="249.8" y="266.6">TAKACHI ELECTRONICS ENCLOSURE CO., LTD.</text>
</svg>
